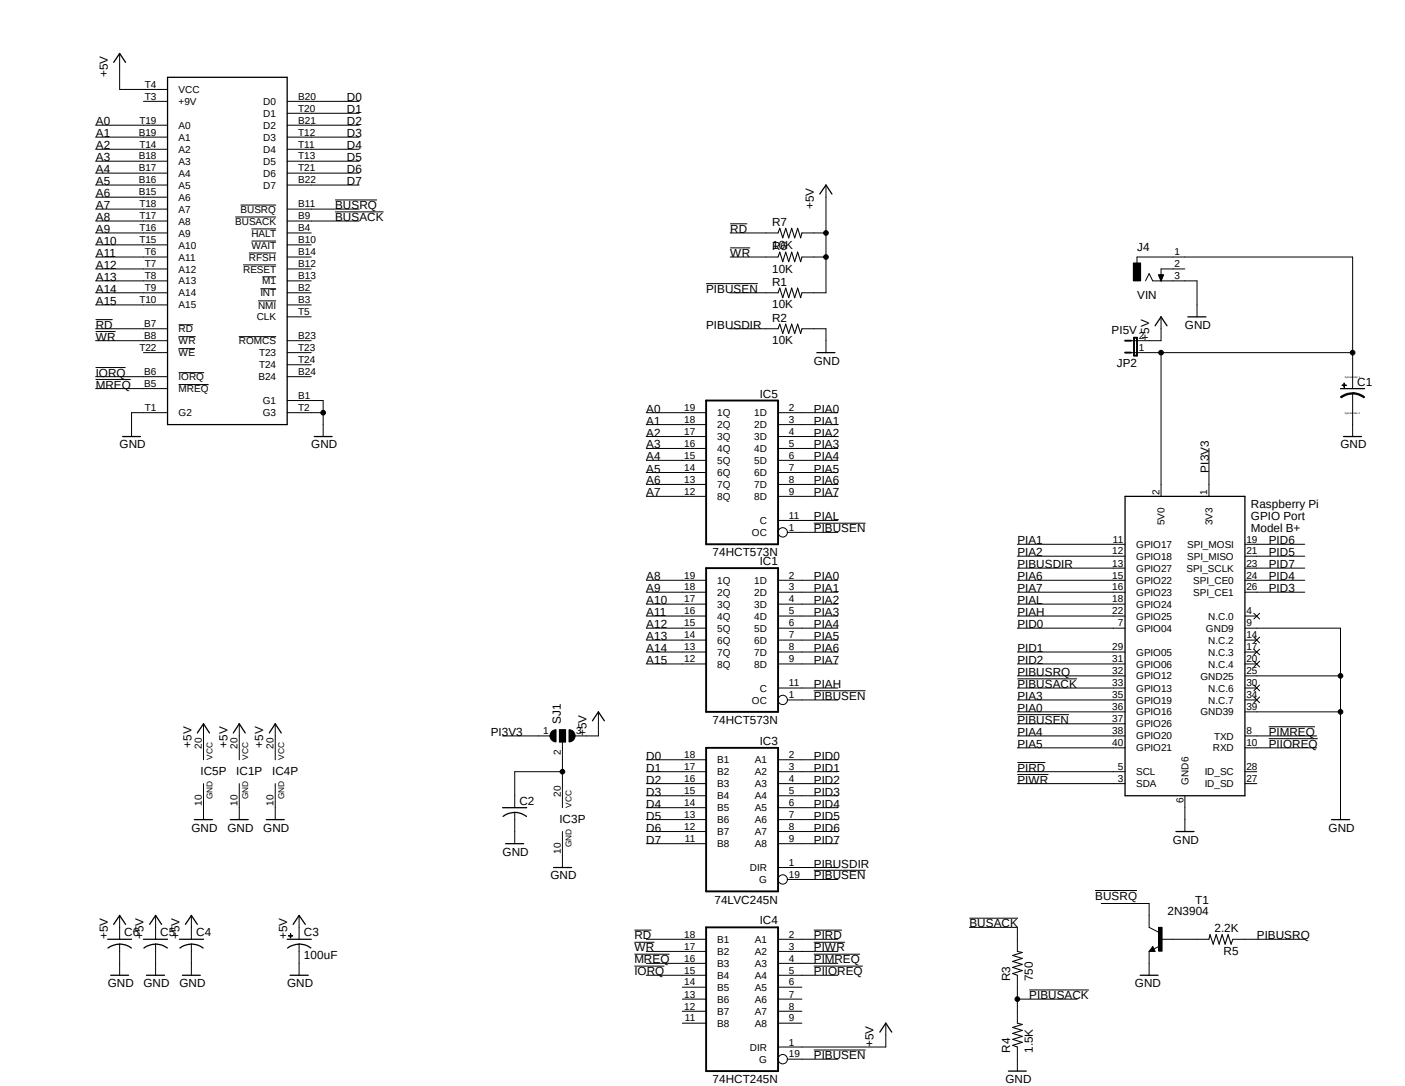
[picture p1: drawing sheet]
<svg xmlns="http://www.w3.org/2000/svg" width="279mm" height="216mm" viewBox="0 0 279 216" stroke-linecap="round" stroke-linejoin="round" font-family="sans-serif">
<path d="M18.5 8.4l255.1 207.5M273.6 8.4l-255.1 207.5" fill="none" stroke="#fff" stroke-width=".2"/>
<g fill="none" stroke="#000" stroke-width=".2">
<path d="M23.8 10.6v7.2h9.5M19 24.9h14.3M19 27.3h14.3M19 29.7h14.3M19 32h14.3M19 34.4h14.3M19 36.8h14.3M19 39.2h14.3M28.5 20.2h4.8M57.1 24.9h14.3M57.1 27.3h14.3M57.1 29.7h14.3"/>
<path d="M57.1 32h14.3M57.1 34.4h14.3M57.1 36.8h14.3M57.1 20.2h14.3M57.1 22.5h14.3M66.6 39.8h8.4M164.3 36.8v21.4h-4.8M19 41.6h14.3M19 43.9h14.3M19 46.3h14.3M19 48.7h14.3M19 51.1h14.3"/>
<path d="M19 53.5h14.3M19 55.8h14.3M19 58.2h14.3M46.8 43.1h8.1M47.8 40.8h7.1M48.3 52.7h6.6M49.5 50.3h5.4M50 45.5h4.9M50 47.9h4.9M51.3 59.8h3.6M51.8 57.4h3.1M52.2 55h2.7"/>
<path d="M57.1 41.6h14.3M57.1 43.9h14.3M57.1 46.3h4.8M57.1 48.7h4.8M57.1 51.1h4.8M57.1 53.5h4.8M57.1 55.8h4.8M57.1 58.2h4.8M66.6 42.1h9.7M140.4 56.4h10.3M145.2 44.5h3.4M145.2 49.3h4"/>
<path d="M145.2 46.3h9.5M145.2 51.1h9.5M145.2 58.2h9.5M159.5 46.3h4.8M159.5 51.1h4.8M225.4 52.3h1.4v3.5h-1.4zM226.1 52.3v-1.2h42.9v26.2M227.8 55.8l.7-1.4 .7 1.4h8.8v7.2M230.4 54.7h1l-.5 1.1zM230.5 54.8h.8M230.5 54.7h.8M230.5 54.9h.8"/>
<path d="M230.5 55h.7M230.6 55.2h.6M230.6 55.1h.6M230.7 55.3h.4M230.7 55.5h.4M230.7 55.4h.4M230.8 55.5h.2M230.8 55.6h.2M230.8 55.8h.1M230.8 55.7h.1M235.6 53.5h-4.7v2.3M19 75.4h7"/>
<path d="M19 63.5h3.4M19 65.9h4M19 73.1h6M19 60.6h14.3M19 74.9h14.3M19 77.3h14.3M19 65.4h14.3M19 67.7h14.3M28.5 70.1h4.8M35.5 74.1h5.1M35.5 76.5h6M35.5 64.6h2.9"/>
<path d="M35.5 66.9h3.4M35.5 69.3h3.3M47.5 66.9h7.4M57.1 60.6h4.8M57.1 74.9h4.8M57.1 67.7h4.8M57.1 79.6h7.2v7.2M57.1 70.1h4.8M57.1 72.5h4.8M57.1 63h4.8M145.2 65.4h9.5M159.5 65.4h4.8v4.7"/>
<path d="M224.9 70.1h44.1M230.9 63v4.7h-6M230.9 70.1v28.6M266.6 78.9a3.7 3.7 0 0 1 2.4-.8v.2a4 4 0 0 0-2.3 .8zM266.9 76.5l.8 .1zM267.3 76.2v.8zM269 78.1a3.9 3.9 0 0 1 2.4 .8l-.2 .2a4 4 0 0 0-2.2-.8zM269 78.2v8.6M33.3 82h-7.1v4.8M57.1 82h7.2M128.5 82h11.9M128.5 84.4h11.9"/>
<path d="M128.5 86.8h11.9M128.5 89.2h11.9M128.5 91.5h11.9M128.5 93.9h11.9M128.5 96.3h11.9M128.5 98.7h11.9M154.7 82h11.9M154.7 84.4h11.9M154.7 86.8h11.9M154.7 89.2h11.9M154.7 91.5h11.9M154.7 93.9h11.9"/>
<path d="M154.7 96.3h11.9M154.7 98.7h11.9M240.4 89.2v9.5M128.5 115.4h11.9M128.5 117.7h11.9M154.7 115.4h11.9M154.7 117.7h11.9M154.7 103.5h11.9M156.5 105.8h10.1M161.8 104h10.3M202.3 108.2h21.4M202.3 110.6h21.4"/>
<path d="M202.3 112.9h21.4M202.3 115.4h21.4M202.3 117.7h21.4M247.6 108.2h11.9M247.6 110.6h11.9M247.6 112.9h11.9M247.6 115.4h11.9M247.6 117.7h11.9M128.5 120.1h11.9M128.5 122.5h11.9M128.5 124.9h11.9M128.5 127.3h11.9"/>
<path d="M128.5 129.6h11.9M128.5 132h11.9M154.7 120.1h11.9M154.7 122.5h11.9M154.7 124.9h11.9M154.7 127.3h11.9M154.7 129.6h11.9M154.7 132h11.9M154.7 136.8h11.9M156.5 139.1h10.1M161.8 137.3h10.3M202.3 135h11.9"/>
<path d="M202.3 120.1h21.4M202.3 122.5h21.4M202.3 124.9h21.4M202.3 129.6h21.4M202.3 132h21.4M202.3 134.4h21.4M202.3 136.8h21.4M202.3 139.1h21.4M247.6 122.5h2.3M247.6 124.9h19v38M247.6 127.3h2.3M247.6 129.6h2.3"/>
<path d="M247.6 132h2.3M247.6 134.4h19M247.6 136.8h2.3M247.6 139.1h2.3M249.3 121.9l1.2 1.2M249.3 126.7l1.2 1.1M249.3 129.1l1.2 1.1M249.3 131.4l1.2 1.2M249.3 136.2l1.2 1.1M249.3 138.6l1.2 1.1M250.5 121.9l-1.2 1.2M250.5 126.7l-1.2 1.1"/>
<path d="M250.5 129.1l-1.2 1.1M250.5 131.4l-1.2 1.2M250.5 136.2l-1.2 1.1M250.5 138.6l-1.2 1.1M40.5 143.9v7.1M40.5 155.8v7.1M47.6 143.9v7.1M47.6 155.8v7.1M54.7 143.9v7.1M54.7 155.8v7.1M99.9 146.3h9.6M109.6 145.5l.3-.3 .7-.1v2.4a1.21 1.21 0 0 1-1.1-.7 1.21 1.21 0 0 1 .1-1.3z"/>
<path d="M111.3 145.1h1.1v2.4h-1.1zM111.3 145.1h1.2v2.4h-1.2zM111.8 153.4h-9.4v7.2M111.8 147.5v13.1M113.2 145.1a1.21 1.21 0 0 1 1.2 1.2 1.21 1.21 0 0 1-1.2 1.2zM119 141.5v4.8h-4.7M128.5 155.8h11.9M128.5 153.4h11.9M128.5 151h11.9M128.5 158.2h11.9M154.7 155.8h11.9M154.7 153.4h11.9"/>
<path d="M154.7 151h11.9M154.7 158.2h11.9M202.3 142.1h10.3M202.3 151.6h5.6M202.3 154h6.2M202.3 155.8h21.4M202.3 153.4h21.4M202.3 146.3h21.4M202.3 148.7h21.4M202.3 141.5h21.4M202.3 143.9h21.4M235.6 158.2v7.1"/>
<path d="M247.6 155.8h2.3M247.6 153.4h2.3M247.6 146.3h14.2M247.6 148.7h14.2M247.6 141.5h19M252.3 144.5h9.2M252.3 146.9h9.7M102.4 161.5v6.2M111.8 165.3v7.2M128.5 160.6h11.9M128.5 162.9h11.9M128.5 165.3h11.9"/>
<path d="M128.5 167.7h11.9M154.7 172.5h11.9M154.7 160.6h11.9M154.7 162.9h11.9M154.7 165.3h11.9M154.7 167.7h11.9M156.5 174.8h10.1M161.8 173h10.3M217.8 177h8.3M219 179.6h9.5v4.8l1.9 .9M23.8 182v4.7M23.8 187.7v6.2"/>
<path d="M30.9 182v4.7M30.9 187.7v6.2M38.1 182v4.7M38.1 187.7v6.2M57.4 186l.8 .1zM57.7 185.6l.1 .9zM59.5 182v4.7M59.5 187.7v6.2M126.2 189.7h6.9M126.2 184.9h3.3M126.2 187.3h3.9M126.2 192.1h5.9"/>
<path d="M128.5 186.7h11.9M128.5 189.1h11.9M128.5 191.5h11.9M128.5 193.9h11.9M135.7 196.3h4.7M135.7 198.6h4.7M154.7 186.7h11.9M154.7 189.1h11.9M154.7 191.5h11.9M154.7 193.9h11.9M154.7 196.3h4.8M154.7 198.6h4.8"/>
<path d="M161.8 189.7h9.2M161.8 184.9h5.6M161.8 187.3h6.2M161.8 192.1h9.8M192.8 182.5h9.6M192.8 184.4h9.5v4.7M202.3 198.6h11.9M202.3 193.9v9.5M204.7 196.8h11.8M228.5 189.1v4.8M229.2 188.2l.5 .9h-1.2zM230.4 184.4h.7v4.7h-.7z"/>
<path d="M230.6 188.1l-1.2 .6M230.9 186.7h9.5M245.2 186.7h14.3M135.7 201h4.7M135.7 203.4h4.7M154.7 201h4.8M154.7 203.4h4.8M156.5 210.6h10.1M161.8 208.7h10.3M176.1 203.4v4.8h-21.4M202.3 208.2v4.7"/>
<circle cx="164.3" cy="46.3" r=".46"/>
<circle cx="164.3" cy="51.1" r=".46"/>
<circle cx="230.9" cy="70.1" r=".46"/>
<circle cx="269" cy="70.1" r=".46"/>
<circle cx="64.3" cy="82" r=".46"/>
<circle cx="155.7" cy="105.8" r=".93"/>
<circle cx="155.7" cy="139.2" r=".93"/>
<circle cx="266.6" cy="134.4" r=".46"/>
<circle cx="111.8" cy="153.4" r=".46"/>
<circle cx="266.6" cy="141.5" r=".46"/>
<circle cx="155.7" cy="174.8" r=".93"/>
<circle cx="202.3" cy="198.6" r=".46"/>
<circle cx="155.7" cy="210.6" r=".93"/>
</g>
<g fill="none" stroke="#000" stroke-width=".25">
<path d="M22.6 12.4l1.2-1.8 1.2 1.8M33.3 15.4h23.8v69h-23.8zM163 38.6l1.3-1.8 1.1 1.8M162.4 70.1h3.6M229.7 64.8l1.2-1.8 1.2 1.8M236.2 63h3.6M266.6 77.3h4.8M24.4 86.8h3.5M62.5 86.8h3.5M223.7 98.7h23.9v59.5h-23.9zM267.2 86.8h3.6M39.2 145.7l1.3-1.8 1.2 1.8"/>
<path d="M46.4 145.7l1.2-1.8 1.2 1.8M53.6 145.7l1.1-1.8 1.2 1.8M117.8 143.3l1.2-1.8 1.2 1.8M38.7 162.9h3.5M45.8 162.9h3.6M53 162.9h3.5M99.9 160.6h4.8M100 162.3a3.8 3.8 0 0 1 4.7 0M100.5 167.7h3.6M110.1 172.5h3.6M233.8 165.3h3.6M264.8 162.9h3.6"/>
<path d="M21.4 186.7h4.8M22 193.9h3.6M22.6 183.8l1.2-1.8 1.2 1.8M23.8 187.7a3.9 3.9 0 0 1 2.3 .8M23.8 187.7a4.2 4.2 0 0 0-2.3 .8M28.5 186.7h4.8M29.1 193.9h3.6M29.8 183.8l1.1-1.8 1.2 1.8M30.9 187.7a3.9 3.9 0 0 1 2.4 .8M30.9 187.7a4.2 4.2 0 0 0-2.3 .8M35.7 186.7h4.8M36.3 193.9h3.5"/>
<path d="M36.9 183.8l1.2-1.8 1.1 1.8M38.1 187.7a3.9 3.9 0 0 1 2.3 .8M38.1 187.7a4 4 0 0 0-2.3 .8M57.1 186.7h4.8M57.7 193.9h3.6M58.3 183.8l1.2-1.8 1.2 1.8M59.5 187.7a3.6 3.6 0 0 1 2.3 .8M59.5 187.7a4.3 4.3 0 0 0-2.3 .8M226.7 193.9h3.6M229.2 188.6l-.1 .3h.3l-.2-.5-.5 .6h.7M175 205.2l1.1-1.8 1.2 1.8M200.5 212.9h3.6"/>
</g>
<g fill="#000">
<path d="M225.4 52.3h1.4v3.5h-1.4z" fill-rule="evenodd"/>
<path d="M266.9 76.5l.8 .1z" fill-rule="evenodd"/>
<path d="M267.3 76.2v.8z" fill-rule="evenodd"/>
<path d="M266.6 78.9a3.7 3.7 0 0 1 2.4-.8v.2a4 4 0 0 0-2.3 .8z" fill-rule="evenodd"/>
<path d="M269 78.1a3.9 3.9 0 0 1 2.4 .8l-.2 .2a4 4 0 0 0-2.2-.8z" fill-rule="evenodd"/>
<path d="M109.6 145.5l.3-.3 .7-.1v2.4a1.21 1.21 0 0 1-1.1-.7 1.21 1.21 0 0 1 .1-1.3z" fill-rule="evenodd"/>
<path d="M111.3 145.1h1.1v2.4h-1.1z" fill-rule="evenodd"/>
<path d="M113.2 145.1a1.21 1.21 0 0 1 1.2 1.2 1.21 1.21 0 0 1-1.2 1.2z" fill-rule="evenodd"/>
<path d="M57.4 186l.8 .1z" fill-rule="evenodd"/>
<path d="M57.7 185.6l.1 .9z" fill-rule="evenodd"/>
<path d="M230.4 184.4h.7v4.7h-.7z" fill-rule="evenodd"/>
<circle cx="164.3" cy="46.3" r=".46"/>
<circle cx="164.3" cy="51.1" r=".46"/>
<circle cx="230.9" cy="70.1" r=".46"/>
<circle cx="269" cy="70.1" r=".46"/>
<circle cx="64.3" cy="82" r=".46"/>
<circle cx="266.6" cy="134.4" r=".46"/>
<circle cx="111.8" cy="153.4" r=".46"/>
<circle cx="266.6" cy="141.5" r=".46"/>
<circle cx="202.3" cy="198.6" r=".46"/>
</g>
<path d="M140.4 79.6h14.3v28.6h-14.3zM223.7 70.1h1.2M223.7 67.7h1.2M225.5 67.1h.6v3.6h-.6zM140.4 112.9h14.3v28.6h-14.3zM140.4 148.7h14.3v28.5h-14.3zM140.4 184.4h14.3v28.5h-14.3z" fill="none" stroke="#000" stroke-width=".38"/>
<path d="M154.7 58.2l.4-.9 .6 1.9 .6-1.9 .5 1.9 .6-1.9 .6 1.9 .6-1.9 .6 1.9 .3-1M154.7 51.1l.4-1 .6 1.9 .6-1.9 .5 1.9 .6-1.9 .6 1.9 .6-1.9 .6 1.9 .3-.9M154.7 46.3l.4-.9 .6 1.9 .6-1.9 .5 1.9 .6-1.9 .6 1.9 .6-1.9 .6 1.9 .3-1M154.7 65.4l.4-1 .6 1.9 .6-1.9 .5 1.9 .6-1.9 .6 1.9 .6-1.9 .6 1.9 .3-.9M202.3 189.1l1 .3-1.9 .5 1.9 .6-1.9 .6 1.9 .6-1.9 .6 1.9 .7-1.9 .5 .9 .4M240.4 186.7l.2-.9 .7 1.9 .6-1.9 .5 1.9 .6-1.9 .6 1.9 .6-1.9 .6 1.9 .4-1M202.3 203.4l1 .3-1.9 .6 1.9 .6-1.9 .5 1.9 .6-1.9 .6 1.9 .6-1.9 .6 .9 .4" fill="none" stroke="#000" stroke-width=".21"/>
<g font-size="2.3">
<text x="21.4" y="15.4" transform="rotate(-90 21.4 15.4)">+5V</text>
<text x="69" y="20.2">D0</text>
<text x="69" y="22.5">D1</text>
<text x="19" y="24.9">A0</text>
<text x="19" y="27.3">A1</text>
<text x="19" y="29.7">A2</text>
<text x="69" y="24.9">D2</text>
<text x="69" y="27.3">D3</text>
<text x="69" y="29.7">D4</text>
<text x="19" y="34.4">A4</text>
<text x="19" y="32">A3</text>
<text x="69" y="32">D5</text>
<text x="69" y="34.4">D6</text>
<text x="19" y="41.6">A7</text>
<text x="19" y="39.2">A6</text>
<text x="19" y="36.8">A5</text>
<text x="66.6" y="41.6">BUSRQ</text>
<text x="69" y="36.8">D7</text>
<text x="161.8" y="41.6" transform="rotate(-90 161.8 41.6)">+5V</text>
<text x="19" y="43.9">A8</text>
<text x="19" y="46.3">A9</text>
<text x="66.6" y="43.9">BUSACK</text>
<text x="145.2" y="46.3">RD</text>
<text x="153.5" y="44.9">R7</text>
<text x="19" y="48.7">A10</text>
<text x="19" y="51.1">A11</text>
<text x="19" y="53.5">A12</text>
<text x="145.2" y="51.1">WR</text>
<text x="153.5" y="49.7">R6</text>
<text x="153.5" y="49.4">10K</text>
<text x="226.1" y="49.9">J4</text>
<text x="19" y="55.8">A13</text>
<text x="19" y="58.2">A14</text>
<text x="140.4" y="58.2">PIBUSEN</text>
<text x="153.5" y="56.8">R1</text>
<text x="153.5" y="54.2">10K</text>
<text x="226.1" y="59.4">VIN</text>
<text x="19" y="65.4">RD</text>
<text x="19" y="60.6">A15</text>
<text x="140.4" y="65.4">PIBUSDIR</text>
<text x="153.5" y="64">R2</text>
<text x="153.5" y="61.3">10K</text>
<text x="235.6" y="65.4">GND</text>
<text x="19" y="67.7">WR</text>
<text x="153.5" y="68.5">10K</text>
<text x="221.1" y="66.4">PI5V</text>
<text x="228.5" y="67.7" transform="rotate(-90 228.5 67.7)">+5V</text>
<text x="19" y="74.9">IORQ</text>
<text x="19" y="77.3">MREQ</text>
<text x="161.8" y="72.5">GND</text>
<text x="222.1" y="73">JP2</text>
<text x="269.9" y="76.7">C1</text>
<text x="128.5" y="82">A0</text>
<text x="151.1" y="79">IC5</text>
<text x="161.8" y="82">PIA0</text>
<text x="23.8" y="89.2">GND</text>
<text x="61.9" y="89.2">GND</text>
<text x="128.5" y="84.4">A1</text>
<text x="128.5" y="86.8">A2</text>
<text x="128.5" y="89.2">A3</text>
<text x="161.8" y="89.2">PIA3</text>
<text x="161.8" y="86.8">PIA2</text>
<text x="161.8" y="84.4">PIA1</text>
<text x="266.6" y="89.2">GND</text>
<text x="128.5" y="93.9">A5</text>
<text x="128.5" y="91.5">A4</text>
<text x="161.8" y="91.5">PIA4</text>
<text x="161.8" y="93.9">PIA5</text>
<text x="240.4" y="93.9" transform="rotate(-90 240.4 93.9)">PI3V3</text>
<text x="128.5" y="98.7">A7</text>
<text x="128.5" y="96.3">A6</text>
<text x="161.8" y="96.3">PIA6</text>
<text x="161.8" y="98.7">PIA7</text>
<text x="248.8" y="101">Raspberry Pi</text>
<text x="161.8" y="103.5">PIAL</text>
<text x="161.8" y="105.8">PIBUSEN</text>
<text x="248.8" y="103.5">GPIO Port</text>
<text x="248.8" y="105.8">Model B+</text>
<text x="141.7" y="110.6">74HCT573N</text>
<text x="151.1" y="112.4">IC1</text>
<text x="202.3" y="110.6">PIA2</text>
<text x="202.3" y="108.2">PIA1</text>
<text x="202.3" y="112.9">PIBUSDIR</text>
<text x="252.3" y="110.6">PID5</text>
<text x="252.3" y="108.2">PID6</text>
<text x="252.3" y="112.9">PID7</text>
<text x="128.5" y="115.4">A8</text>
<text x="128.5" y="117.7">A9</text>
<text x="161.8" y="115.4">PIA0</text>
<text x="161.8" y="117.7">PIA1</text>
<text x="202.3" y="115.4">PIA6</text>
<text x="202.3" y="117.7">PIA7</text>
<text x="252.3" y="117.7">PID3</text>
<text x="252.3" y="115.4">PID4</text>
<text x="128.5" y="120.1">A10</text>
<text x="128.5" y="122.5">A11</text>
<text x="128.5" y="124.9">A12</text>
<text x="161.8" y="122.5">PIA3</text>
<text x="161.8" y="120.1">PIA2</text>
<text x="161.8" y="124.9">PIA4</text>
<text x="202.3" y="122.5">PIAH</text>
<text x="202.3" y="120.1">PIAL</text>
<text x="202.3" y="124.9">PID0</text>
<text x="128.5" y="132">A15</text>
<text x="128.5" y="129.6">A14</text>
<text x="128.5" y="127.3">A13</text>
<text x="161.8" y="129.6">PIA6</text>
<text x="161.8" y="127.3">PIA5</text>
<text x="161.8" y="132">PIA7</text>
<text x="202.3" y="129.6">PID1</text>
<text x="202.3" y="132">PID2</text>
<text x="161.8" y="136.8">PIAH</text>
<text x="202.3" y="136.8">PIBUSACK</text>
<text x="202.3" y="134.4">PIBUSRQ</text>
<text x="111.5" y="143.9" transform="rotate(-90 111.5 143.9)">SJ1</text>
<text x="141.7" y="143.9">74HCT573N</text>
<text x="161.8" y="139.1">PIBUSEN</text>
<text x="202.3" y="139.1">PIA3</text>
<text x="202.3" y="141.5">PIA0</text>
<text x="202.3" y="143.9">PIBUSEN</text>
<text x="38.1" y="148.7" transform="rotate(-90 38.1 148.7)">+5V</text>
<text x="45.2" y="148.7" transform="rotate(-90 45.2 148.7)">+5V</text>
<text x="52.4" y="148.7" transform="rotate(-90 52.4 148.7)">+5V</text>
<text x="97.6" y="146.3">PI3V3</text>
<text x="116.6" y="146.3" transform="rotate(-90 116.6 146.3)">+5V</text>
<text x="151.1" y="148.1">IC3</text>
<text x="202.3" y="146.3">PIA4</text>
<text x="202.3" y="148.7">PIA5</text>
<text x="252.3" y="146.3">PIMREQ</text>
<text x="252.3" y="148.7">PIIOREQ</text>
<text x="39.9" y="154">IC5P</text>
<text x="47" y="154">IC1P</text>
<text x="54.1" y="154">IC4P</text>
<text x="128.5" y="153.4">D1</text>
<text x="128.5" y="155.8">D2</text>
<text x="128.5" y="151">D0</text>
<text x="161.8" y="151">PID0</text>
<text x="161.8" y="153.4">PID1</text>
<text x="161.8" y="155.8">PID2</text>
<text x="202.3" y="153.4">PIRD</text>
<text x="202.3" y="155.8">PIWR</text>
<text x="103.3" y="160">C2</text>
<text x="128.5" y="158.2">D3</text>
<text x="128.5" y="160.6">D4</text>
<text x="161.8" y="158.2">PID3</text>
<text x="161.8" y="160.6">PID4</text>
<text x="38.1" y="165.3">GND</text>
<text x="45.2" y="165.3">GND</text>
<text x="52.4" y="165.3">GND</text>
<text x="111.3" y="163.5">IC3P</text>
<text x="128.5" y="162.9">D5</text>
<text x="128.5" y="165.3">D6</text>
<text x="128.5" y="167.7">D7</text>
<text x="161.8" y="162.9">PID5</text>
<text x="161.8" y="165.3">PID6</text>
<text x="161.8" y="167.7">PID7</text>
<text x="233.3" y="167.7">GND</text>
<text x="264.2" y="165.3">GND</text>
<text x="99.9" y="170.1">GND</text>
<text x="161.8" y="172.5">PIBUSDIR</text>
<text x="109.5" y="174.8">GND</text>
<text x="142.1" y="179.6">74LVC245N</text>
<text x="161.8" y="174.8">PIBUSEN</text>
<text x="217.8" y="178.9">BUSRQ</text>
<text x="237.7" y="179.6">T1</text>
<text x="151.1" y="183.8">IC4</text>
<text x="192.8" y="184.4">BUSACK</text>
<text x="232.2" y="182">2N3904</text>
<text x="241.5" y="185.3">2.2K</text>
<text x="21.4" y="186.7" transform="rotate(-90 21.4 186.7)">+5V</text>
<text x="24.7" y="186.1">C6</text>
<text x="28.5" y="186.7" transform="rotate(-90 28.5 186.7)">+5V</text>
<text x="31.9" y="186.1">C5</text>
<text x="35.7" y="186.7" transform="rotate(-90 35.7 186.7)">+5V</text>
<text x="39" y="186.1">C4</text>
<text x="57.1" y="186.7" transform="rotate(-90 57.1 186.7)">+5V</text>
<text x="60.5" y="190.7">100uF</text>
<text x="60.5" y="186.1">C3</text>
<text x="126.2" y="191.5">MREQ</text>
<text x="126.2" y="186.7">RD</text>
<text x="126.2" y="189.1">WR</text>
<text x="161.8" y="186.7">PIRD</text>
<text x="161.8" y="189.1">PIWR</text>
<text x="161.8" y="191.5">PIMREQ</text>
<text x="243.3" y="189.8">R5</text>
<text x="249.9" y="186.7">PIBUSRQ</text>
<text x="21.4" y="196.3">GND</text>
<text x="28.5" y="196.3">GND</text>
<text x="35.7" y="196.3">GND</text>
<text x="57.1" y="196.3">GND</text>
<text x="126.2" y="193.9">IORQ</text>
<text x="161.8" y="193.9">PIIOREQ</text>
<text x="200.9" y="195.1" transform="rotate(-90 200.9 195.1)">R3</text>
<text x="205.4" y="195.1" transform="rotate(-90 205.4 195.1)">750</text>
<text x="225.7" y="196.3">GND</text>
<text x="204.7" y="198.6">PIBUSACK</text>
<text x="173.7" y="208.2" transform="rotate(-90 173.7 208.2)">+5V</text>
<text x="200.9" y="209.3" transform="rotate(-90 200.9 209.3)">R4</text>
<text x="205.4" y="209.3" transform="rotate(-90 205.4 209.3)">1.5K</text>
<text x="141.7" y="215.3">74HCT245N</text>
<text x="161.8" y="210.6">PIBUSEN</text>
<text x="199.9" y="215.3">GND</text>
</g>
<g font-size="2">
<text x="28.8" y="17.4">T4</text>
<text x="28.8" y="19.8">T3</text>
<text x="35.5" y="18.5">VCC</text>
<text x="35.5" y="20.9">+9V</text>
<text x="52.4" y="20.9">D0</text>
<text x="52.4" y="23.2">D1</text>
<text x="59.3" y="19.8">B20</text>
<text x="59.3" y="22.2">T20</text>
<text x="27.6" y="27">B19</text>
<text x="27.7" y="24.6">T19</text>
<text x="27.7" y="29.3">T14</text>
<text x="35.5" y="25.6">A0</text>
<text x="35.5" y="28">A1</text>
<text x="52.4" y="25.6">D2</text>
<text x="52.4" y="28">D3</text>
<text x="59.3" y="24.6">B21</text>
<text x="59.3" y="27">T12</text>
<text x="59.3" y="29.3">T11</text>
<text x="27.6" y="31.7">B18</text>
<text x="27.6" y="34.1">B17</text>
<text x="35.5" y="30.4">A2</text>
<text x="35.5" y="32.8">A3</text>
<text x="35.5" y="35.1">A4</text>
<text x="52.4" y="30.4">D4</text>
<text x="52.4" y="32.8">D5</text>
<text x="52.4" y="35.1">D6</text>
<text x="59.3" y="31.7">T13</text>
<text x="59.3" y="34.1">T21</text>
<text x="27.6" y="36.4">B16</text>
<text x="27.6" y="38.9">B15</text>
<text x="27.7" y="41.2">T18</text>
<text x="35.5" y="37.5">A5</text>
<text x="35.5" y="39.9">A6</text>
<text x="52.4" y="37.5">D7</text>
<text x="59.3" y="36.4">B22</text>
<text x="59.3" y="41.2">B11</text>
<text x="27.7" y="43.6">T17</text>
<text x="27.7" y="46">T16</text>
<text x="35.5" y="42.3">A7</text>
<text x="35.5" y="44.7">A8</text>
<text x="35.5" y="47">A9</text>
<text x="46.8" y="44.7">BUSACK</text>
<text x="47.8" y="42.3">BUSRQ</text>
<text x="50" y="47">HALT</text>
<text x="59.3" y="43.6">B9</text>
<text x="59.3" y="46">B4</text>
<text x="27.7" y="48.4">T15</text>
<text x="28.8" y="50.8">T6</text>
<text x="28.8" y="53.1">T7</text>
<text x="35.5" y="49.4">A10</text>
<text x="35.5" y="51.8">A11</text>
<text x="49.5" y="51.8">RFSH</text>
<text x="50" y="49.4">WAIT</text>
<text x="59.3" y="48.4">B10</text>
<text x="59.3" y="50.8">B14</text>
<text x="59.3" y="53.1">B12</text>
<text x="233.6" y="50.8">1</text>
<text x="233.6" y="53.1">2</text>
<text x="28.8" y="55.5">T8</text>
<text x="28.8" y="57.9">T9</text>
<text x="35.5" y="54.2">A12</text>
<text x="35.5" y="56.6">A13</text>
<text x="35.5" y="58.9">A14</text>
<text x="48.3" y="54.2">RESET</text>
<text x="51.8" y="58.9">INT</text>
<text x="52.2" y="56.6">M1</text>
<text x="59.3" y="57.9">B2</text>
<text x="59.3" y="55.5">B13</text>
<text x="233.6" y="55.5">3</text>
<text x="27.7" y="60.3">T10</text>
<text x="28.7" y="65">B7</text>
<text x="35.5" y="61.3">A15</text>
<text x="51.1" y="63.7">CLK</text>
<text x="51.3" y="61.3">NMI</text>
<text x="59.3" y="62.7">T5</text>
<text x="59.3" y="60.3">B3</text>
<text x="27.7" y="69.8">T22</text>
<text x="28.7" y="67.4">B8</text>
<text x="35.5" y="66.1">RD</text>
<text x="35.5" y="68.5">WR</text>
<text x="35.5" y="70.8">WE</text>
<text x="47.5" y="68.5">ROMCS</text>
<text x="51.5" y="70.9">T23</text>
<text x="59.3" y="67.4">B23</text>
<text x="59.3" y="69.8">T23</text>
<text x="226.4" y="69.8">1</text>
<text x="226.4" y="67.4">2</text>
<text x="28.7" y="74.5">B6</text>
<text x="28.7" y="76.9">B5</text>
<text x="35.5" y="78">MREQ</text>
<text x="35.5" y="75.6">IORQ</text>
<text x="51.4" y="75.6">B24</text>
<text x="51.5" y="73.2">T24</text>
<text x="59.3" y="72.2">T24</text>
<text x="59.3" y="74.5">B24</text>
<text x="28.8" y="81.7">T1</text>
<text x="35.5" y="82.7">G2</text>
<text x="52.2" y="80.3">G1</text>
<text x="52.2" y="82.8">G3</text>
<text x="59.3" y="79.3">B1</text>
<text x="59.3" y="81.7">T2</text>
<text x="136.1" y="81.7">19</text>
<text x="142.6" y="82.8">1Q</text>
<text x="150" y="82.7">1D</text>
<text x="156.9" y="81.7">2</text>
<text x="136.1" y="88.8">16</text>
<text x="136.1" y="86.4">17</text>
<text x="136.1" y="84.1">18</text>
<text x="142.6" y="89.9">4Q</text>
<text x="142.6" y="87.5">3Q</text>
<text x="142.6" y="85.1">2Q</text>
<text x="150" y="85.1">2D</text>
<text x="150" y="87.5">3D</text>
<text x="150" y="89.9">4D</text>
<text x="156.9" y="84.1">3</text>
<text x="156.9" y="86.4">4</text>
<text x="156.9" y="88.8">5</text>
<text x="136.1" y="96">13</text>
<text x="136.1" y="93.6">14</text>
<text x="136.1" y="91.2">15</text>
<text x="142.6" y="94.7">6Q</text>
<text x="142.6" y="92.3">5Q</text>
<text x="150" y="92.2">5D</text>
<text x="150" y="94.7">6D</text>
<text x="156.9" y="91.2">6</text>
<text x="156.9" y="93.6">7</text>
<text x="156.9" y="96">8</text>
<text x="136.1" y="98.3">12</text>
<text x="142.6" y="99.4">8Q</text>
<text x="142.6" y="97">7Q</text>
<text x="150" y="97">7D</text>
<text x="150" y="99.4">8D</text>
<text x="156.9" y="98.3">9</text>
<text x="230.5" y="98.3" transform="rotate(-90 230.5 98.3)">2</text>
<text x="240.1" y="98.3" transform="rotate(-90 240.1 98.3)">1</text>
<text x="149.5" y="106.6">OC</text>
<text x="151.1" y="104.1">C</text>
<text x="156.9" y="105.5">1</text>
<text x="156.9" y="103.1">11</text>
<text x="221.3" y="107.9">11</text>
<text x="231.6" y="104.4" transform="rotate(-90 231.6 104.4)">5V0</text>
<text x="241.1" y="104.4" transform="rotate(-90 241.1 104.4)">3V3</text>
<text x="247.9" y="107.9">19</text>
<text x="221.2" y="110.2">12</text>
<text x="221.2" y="112.6">13</text>
<text x="225.9" y="108.9">GPIO17</text>
<text x="225.9" y="111.3">GPIO18</text>
<text x="225.9" y="113.7">GPIO27</text>
<text x="236" y="113.7">SPI_SCLK</text>
<text x="236.1" y="108.9">SPI_MOSI</text>
<text x="236.1" y="111.3">SPI_MISO</text>
<text x="247.9" y="110.2">21</text>
<text x="247.9" y="112.6">23</text>
<text x="136.1" y="119.8">17</text>
<text x="136.1" y="117.4">18</text>
<text x="136.1" y="115">19</text>
<text x="142.6" y="118.4">2Q</text>
<text x="142.6" y="116.1">1Q</text>
<text x="150" y="116.1">1D</text>
<text x="150" y="118.4">2D</text>
<text x="156.9" y="115">2</text>
<text x="156.9" y="117.4">3</text>
<text x="156.9" y="119.8">4</text>
<text x="221.2" y="115">15</text>
<text x="221.2" y="117.4">16</text>
<text x="221.2" y="119.8">18</text>
<text x="225.9" y="116.1">GPIO22</text>
<text x="225.9" y="118.4">GPIO23</text>
<text x="237.3" y="116.1">SPI_CE0</text>
<text x="237.3" y="118.4">SPI_CE1</text>
<text x="247.9" y="115">24</text>
<text x="247.9" y="117.4">26</text>
<text x="136.1" y="124.5">15</text>
<text x="136.1" y="122.1">16</text>
<text x="142.6" y="125.6">5Q</text>
<text x="142.6" y="123.2">4Q</text>
<text x="142.6" y="120.8">3Q</text>
<text x="150" y="120.8">3D</text>
<text x="150" y="123.2">4D</text>
<text x="150" y="125.6">5D</text>
<text x="156.9" y="122.1">5</text>
<text x="156.9" y="124.5">6</text>
<text x="221.2" y="122.1">22</text>
<text x="222.3" y="124.5">7</text>
<text x="225.9" y="120.8">GPIO24</text>
<text x="225.9" y="123.2">GPIO25</text>
<text x="225.9" y="125.6">GPIO04</text>
<text x="239.8" y="125.6">GND9</text>
<text x="240.3" y="123.2">N.C.0</text>
<text x="247.9" y="122.1">4</text>
<text x="247.9" y="124.5">9</text>
<text x="136.1" y="131.7">12</text>
<text x="136.1" y="129.3">13</text>
<text x="136.1" y="126.9">14</text>
<text x="142.6" y="130.3">7Q</text>
<text x="142.6" y="128">6Q</text>
<text x="150" y="128">6D</text>
<text x="150" y="130.3">7D</text>
<text x="156.9" y="126.9">7</text>
<text x="156.9" y="129.3">8</text>
<text x="156.9" y="131.7">9</text>
<text x="221.2" y="129.3">29</text>
<text x="221.2" y="131.7">31</text>
<text x="225.9" y="130.3">GPIO05</text>
<text x="240.3" y="128">N.C.2</text>
<text x="240.3" y="130.3">N.C.3</text>
<text x="247.9" y="126.9">14</text>
<text x="247.9" y="129.3">17</text>
<text x="247.9" y="131.7">20</text>
<text x="142.6" y="132.7">8Q</text>
<text x="150" y="132.7">8D</text>
<text x="151.1" y="137.5">C</text>
<text x="156.9" y="136.4">11</text>
<text x="221.2" y="134.1">32</text>
<text x="221.2" y="136.4">33</text>
<text x="225.9" y="132.7">GPIO06</text>
<text x="225.9" y="135.1">GPIO12</text>
<text x="225.9" y="137.5">GPIO13</text>
<text x="238.7" y="135.1">GND25</text>
<text x="240.3" y="132.7">N.C.4</text>
<text x="240.3" y="137.5">N.C.6</text>
<text x="247.9" y="134.1">25</text>
<text x="247.9" y="136.4">30</text>
<text x="149.5" y="139.9">OC</text>
<text x="156.9" y="138.8">1</text>
<text x="221.2" y="138.8">35</text>
<text x="221.2" y="141.2">36</text>
<text x="221.2" y="143.6">37</text>
<text x="225.9" y="139.9">GPIO19</text>
<text x="225.9" y="142.2">GPIO16</text>
<text x="238.7" y="142.2">GND39</text>
<text x="240.3" y="139.9">N.C.7</text>
<text x="247.9" y="138.8">34</text>
<text x="247.9" y="141.2">39</text>
<text x="40.1" y="148.8" transform="rotate(-90 40.1 148.8)">20</text>
<text x="47.2" y="148.8" transform="rotate(-90 47.2 148.8)">20</text>
<text x="54.4" y="148.8" transform="rotate(-90 54.4 148.8)">20</text>
<text x="108" y="146">1</text>
<text x="114.6" y="146">3</text>
<text x="221.2" y="146">38</text>
<text x="221.2" y="148.3">40</text>
<text x="225.9" y="144.6">GPIO26</text>
<text x="225.9" y="147">GPIO20</text>
<text x="225.9" y="149.4">GPIO21</text>
<text x="241.2" y="149.4">RXD</text>
<text x="241.4" y="147">TXD</text>
<text x="247.9" y="146">8</text>
<text x="247.9" y="148.3">10</text>
<text x="111.5" y="150.1" transform="rotate(-90 111.5 150.1)">2</text>
<text x="136.1" y="155.5">16</text>
<text x="136.1" y="153.1">17</text>
<text x="136.1" y="150.7">18</text>
<text x="142.6" y="154.1">B2</text>
<text x="142.6" y="151.8">B1</text>
<text x="150.1" y="151.8">A1</text>
<text x="150.1" y="154.1">A2</text>
<text x="156.9" y="150.7">2</text>
<text x="156.9" y="153.1">3</text>
<text x="156.9" y="155.5">4</text>
<text x="222.3" y="155.5">3</text>
<text x="222.3" y="153.1">5</text>
<text x="225.9" y="154.1">SCL</text>
<text x="236.3" y="156" transform="rotate(-90 236.3 156)">GND6</text>
<text x="239.6" y="154.1">ID_SC</text>
<text x="247.9" y="153.1">28</text>
<text x="247.9" y="155.5">27</text>
<text x="40.1" y="160.2" transform="rotate(-90 40.1 160.2)">10</text>
<text x="47.2" y="160.2" transform="rotate(-90 47.2 160.2)">10</text>
<text x="54.4" y="160.2" transform="rotate(-90 54.4 160.2)">10</text>
<text x="111.5" y="158.4" transform="rotate(-90 111.5 158.4)">20</text>
<text x="136.1" y="160.2">14</text>
<text x="136.1" y="157.9">15</text>
<text x="142.6" y="161.3">B5</text>
<text x="142.6" y="158.9">B4</text>
<text x="142.6" y="156.5">B3</text>
<text x="150.1" y="156.5">A3</text>
<text x="150.1" y="158.9">A4</text>
<text x="150.1" y="161.3">A5</text>
<text x="156.9" y="157.9">5</text>
<text x="156.9" y="160.2">6</text>
<text x="225.9" y="156.5">SDA</text>
<text x="235.3" y="159.6" transform="rotate(-90 235.3 159.6)">6</text>
<text x="239.6" y="156.5">ID_SD</text>
<text x="136.1" y="165">12</text>
<text x="136.1" y="162.6">13</text>
<text x="136.2" y="167.4">11</text>
<text x="142.6" y="166.1">B7</text>
<text x="142.6" y="163.7">B6</text>
<text x="150.1" y="163.7">A6</text>
<text x="150.1" y="166">A7</text>
<text x="156.9" y="162.6">7</text>
<text x="156.9" y="165">8</text>
<text x="156.9" y="167.4">9</text>
<text x="111.5" y="169.7" transform="rotate(-90 111.5 169.7)">10</text>
<text x="142.6" y="168.4">B8</text>
<text x="149.1" y="173.2">DIR</text>
<text x="150.1" y="168.4">A8</text>
<text x="156.9" y="172.1">1</text>
<text x="151" y="175.6">G</text>
<text x="156.9" y="174.5">19</text>
<text x="136.1" y="191.2">16</text>
<text x="136.1" y="188.8">17</text>
<text x="136.1" y="186.4">18</text>
<text x="142.6" y="189.9">B2</text>
<text x="142.6" y="187.5">B1</text>
<text x="150.1" y="187.5">A1</text>
<text x="150.1" y="189.8">A2</text>
<text x="156.9" y="186.4">2</text>
<text x="156.9" y="188.8">3</text>
<text x="156.9" y="191.2">4</text>
<text x="136.1" y="195.9">14</text>
<text x="136.1" y="193.5">15</text>
<text x="142.6" y="197">B5</text>
<text x="142.6" y="194.6">B4</text>
<text x="142.6" y="192.2">B3</text>
<text x="150.1" y="192.2">A3</text>
<text x="150.1" y="194.6">A4</text>
<text x="150.1" y="197">A5</text>
<text x="156.9" y="193.5">5</text>
<text x="156.9" y="195.9">6</text>
<text x="136.1" y="200.7">12</text>
<text x="136.1" y="198.3">13</text>
<text x="136.2" y="203.1">11</text>
<text x="142.6" y="201.8">B7</text>
<text x="142.6" y="199.4">B6</text>
<text x="150.1" y="199.3">A6</text>
<text x="150.1" y="201.8">A7</text>
<text x="156.9" y="198.3">7</text>
<text x="156.9" y="200.7">8</text>
<text x="156.9" y="203.1">9</text>
<text x="142.6" y="204.1">B8</text>
<text x="149.1" y="208.9">DIR</text>
<text x="150.1" y="204.1">A8</text>
<text x="156.9" y="207.9">1</text>
<text x="151" y="211.2">G</text>
<text x="156.9" y="210.2">19</text>
</g>
<g font-size="1.7">
<text x="42.2" y="151" transform="rotate(-90 42.2 151)">VCC</text>
<text x="49.4" y="151" transform="rotate(-90 49.4 151)">VCC</text>
<text x="56.5" y="151" transform="rotate(-90 56.5 151)">VCC</text>
<text x="42.2" y="158.9" transform="rotate(-90 42.2 158.9)">GND</text>
<text x="49.4" y="158.9" transform="rotate(-90 49.4 158.9)">GND</text>
<text x="56.5" y="158.9" transform="rotate(-90 56.5 158.9)">GND</text>
<text x="113.7" y="160.6" transform="rotate(-90 113.7 160.6)">VCC</text>
<text x="113.7" y="168.4" transform="rotate(-90 113.7 168.4)">GND</text>
</g>
<g font-size=".5">
<text x="267.5" y="75.1">SpiceOrder 1</text>
<text x="267.5" y="82.2">SpiceOrder 2</text>
</g>
</svg>
